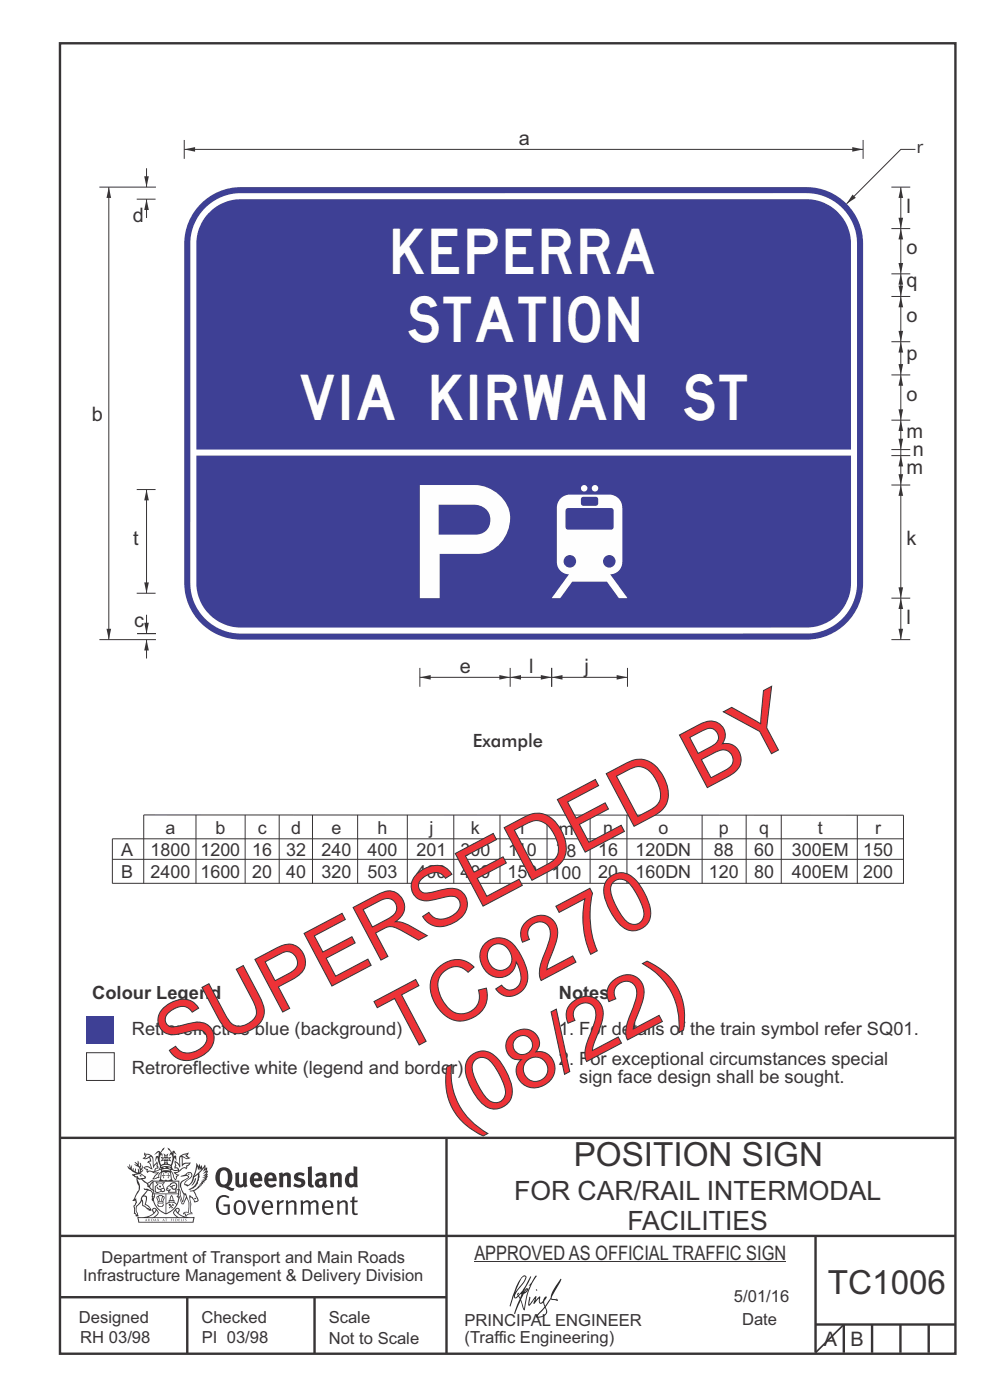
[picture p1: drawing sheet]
<svg xmlns="http://www.w3.org/2000/svg" width="210mm" height="297mm" viewBox="0 0 210 297" stroke-linecap="round" stroke-linejoin="round" font-family="sans-serif">
<g fill="none" stroke="#373435" stroke-width=".51">
<path d="M12.7 9.2h190v278h-190zM12.7 241.4h190M94.7 241.4v45.8M12.7 275.2h82M12.7 262.2h190.1M39.7 275.2v12M66.7 275.2v12M173 262.1v24.9M173 281h29.6M179 281v6M185 281v6M191 281v6"/>
<path d="M197 281v6"/>
</g>
<g fill="#373435">
<path d="M47 248.4a2.55 2.55 0 0 0 0 2.7l.3 .2a.81 .81 0 0 0 1-1v-.5a1.04 1.04 0 0 0-1.1-1.5zM46.3 248.1a1.82 1.82 0 0 1 2.1-.2 1.82 1.82 0 0 1 .9 1.8 2.29 2.29 0 0 1-.8 2l.7 .3h.5l-.2 .6a2.87 2.87 0 0 1-2-.7 2.12 2.12 0 0 1-1.7-3.1z" fill-rule="evenodd"/>
<path d="M49.9 248.9l.8-.2v2a.46 .46 0 0 0 .3 .6 .46 .46 0 0 0 .6-.3v-2.1l.7-.2v2.4l.2 .5-.5 .3-.3-.3a1.02 1.02 0 0 1-1.2 .3 1.02 1.02 0 0 1-.6-1.1z" fill-rule="evenodd"/>
<path d="M54 249.5l-.1 .5h.9a.49 .49 0 0 0-.2-.6 .49 .49 0 0 0-.6 .1zM53.4 249.1a1.34 1.34 0 0 1 1.6-.2 1.34 1.34 0 0 1 .6 1.5v.2h-1.7a.77 .77 0 0 0 .5 .8 .77 .77 0 0 0 .9-.4l.3 .5a1.59 1.59 0 0 1-2 .2 1.59 1.59 0 0 1-.5-2.1z" fill-rule="evenodd"/>
<path d="M57 249.5l-.1 .5h1a.49 .49 0 0 0-.2-.6 .49 .49 0 0 0-.7 .1zM56.4 249.1a1.34 1.34 0 0 1 1.6-.2 1.34 1.34 0 0 1 .7 1.5v.2h-1.8a.77 .77 0 0 0 .5 .8 .77 .77 0 0 0 .9-.4l.4 .5a1.59 1.59 0 0 1-2.1 .2 1.59 1.59 0 0 1-.5-2.1z" fill-rule="evenodd"/>
<path d="M59.2 248.9l.7-.2 .1 .4a.95 .95 0 0 1 1-.3 .95 .95 0 0 1 .7 .8v2.3h-.8v-2.3a.46 .46 0 0 0-.8 .1v2.2h-.8z" fill-rule="evenodd"/>
<path d="M62.6 249.1a1.75 1.75 0 0 1 2-.1l-.2 .5-.6-.2a.43 .43 0 0 0-.6 .3l.4 .3a1.04 1.04 0 0 1 1.2 1.1 1.04 1.04 0 0 1-1.4 1l-1.2-.4 .3-.6 1 .4 .4-.4a.88 .88 0 0 0-1-.5l-.4-.2-.1-.4z" fill-rule="evenodd"/>
<path d="M65.3 247.6l.8-.2 .1 3.8 .3 .2 .1 .4a.88 .88 0 0 1-1 0 .88 .88 0 0 1-.3-1z" fill-rule="evenodd"/>
<path d="M67.8 250.6a.43 .43 0 0 0-.1 .7 .43 .43 0 0 0 .7-.1v-.7zM66.8 249.1a1.7 1.7 0 0 1 2.4 .1v1.9l.3 .4-.4 .5-.5-.4a1.03 1.03 0 0 1-1.7-.1 1.03 1.03 0 0 1 .8-1.5h.7v-.4a.8 .8 0 0 0-1.2 .1z" fill-rule="evenodd"/>
<path d="M70 248.9l.7-.2 .1 .4a.95 .95 0 0 1 1-.3 .95 .95 0 0 1 .7 .8v2.3h-.8v-2.3a.46 .46 0 0 0-.8 .1v2.2h-.8z" fill-rule="evenodd"/>
<path d="M74.3 249.5a1.48 1.48 0 0 0 0 1.7h.5l.2-.1v-1.5l-.3-.2zM75 247.4l.8 .1 .1 4.4h-.7l-.1-.2a1.26 1.26 0 0 1-1.4 0 1.26 1.26 0 0 1-.5-1.3 1.29 1.29 0 0 1 .4-1.4 1.29 1.29 0 0 1 1.4-.1z" fill-rule="evenodd"/>
<path d="M46.4 253.9a1.72 1.72 0 0 1 2.3 0l-.3 .3a1.24 1.24 0 0 0-1.4-.2 1.24 1.24 0 0 0-.6 1.4 1.49 1.49 0 0 0 1.2 1.9l.7-.1v-1.3h-.8l-.1-.4h1.3v1.9a1.93 1.93 0 0 1-2.2 0 1.93 1.93 0 0 1-.7-2.2l.2-.8z" fill-rule="evenodd"/>
<path d="M50.4 255.1a1.65 1.65 0 0 0 .2 2.2 .99 .99 0 0 0 1-1.4 .78 .78 0 0 0-.4-.8 .78 .78 0 0 0-.8 0zM50 254.9a1.33 1.33 0 0 1 1.6-.1 1.33 1.33 0 0 1 .5 1.4 1.31 1.31 0 0 1-1.3 1.6 1.31 1.31 0 0 1-1.2-1.6v-.6z" fill-rule="evenodd"/>
<path d="M52.5 254.7l.4-.1 .9 2.6 .8-2.5h.5l-1.1 3h-.5z" fill-rule="evenodd"/>
<path d="M56.3 255.2l-.2 .7h1.3a.7 .7 0 0 0-.3-.8 .7 .7 0 0 0-.8 .1zM55.9 255a1.22 1.22 0 0 1 1.5-.2 1.22 1.22 0 0 1 .5 1.5h-1.8a.93 .93 0 0 0 .5 1 .93 .93 0 0 0 1.1-.2l.2 .3a1.43 1.43 0 0 1-1.8 .1 1.43 1.43 0 0 1-.6-1.7z" fill-rule="evenodd"/>
<path d="M58.7 254.7l.4-.1 .1 .5 .4-.4 .6-.1-.2 .5a.66 .66 0 0 0-.8 .7v1.9h-.4z" fill-rule="evenodd"/>
<path d="M60.6 254.7l.4-.1 .1 .5a.94 .94 0 0 1 1-.5 .94 .94 0 0 1 .8 .8v2.3h-.5l-.1-2.5a.81 .81 0 0 0-1.2 .3v2.2h-.4z" fill-rule="evenodd"/>
<path d="M63.7 254.7l.5-.1 .1 .5 .4-.3a.78 .78 0 0 1 1.1 .3 .9 .9 0 0 1 1-.5 .9 .9 0 0 1 .8 .8v2.3h-.5l-.1-2.5a.67 .67 0 0 0-1.1 .3v2.2h-.5v-2.4l-.4-.3-.7 .4v2.3h-.5z" fill-rule="evenodd"/>
<path d="M69 255.2l-.1 .7h1.3a.7 .7 0 0 0-.3-.8 .7 .7 0 0 0-.9 .1zM68.7 255a1.22 1.22 0 0 1 1.5-.2 1.22 1.22 0 0 1 .5 1.5h-1.8a.93 .93 0 0 0 .4 1 .93 .93 0 0 0 1.2-.2l.1 .3a1.44 1.44 0 0 1-1.7 .1 1.44 1.44 0 0 1-.6-1.7z" fill-rule="evenodd"/>
<path d="M71.4 254.7l.5-.1 .1 .5a.94 .94 0 0 1 1-.5 .94 .94 0 0 1 .8 .8v2.3h-.5l-.1-2.5a.81 .81 0 0 0-1.2 .3v2.2h-.4z" fill-rule="evenodd"/>
<path d="M74.7 253.9l.5-.1v.9h.7l-.1 .3h-.6v2.2l.1 .2h.5l.1 .3a.75 .75 0 0 1-1.2-.6v-2.1h-.4v-.3h.4z" fill-rule="evenodd"/>
<path d="M30.8 244.9l1.1 .3-.9 .5h-.4l.6-.5zM31.8 245.4h.2a2.44 2.44 0 0 1 .4 1.9l.1 .5 .7-1-.1 .6 .3 .3a.57 .57 0 0 0-.6 .7l-1-.1-.5 .2 .2-.5-.8-.3 .7-.1 .9 .5 .1-.1-.6-1.3-.2-.2h.5zM30.7 244.4l-.1 .5 .2 .4-.6 .4a1.04 1.04 0 0 0 1.4-.1l.2 .6-.3 .1-.2 .4a.94 .94 0 0 1 .8 1.1l-.2-.1a1.16 1.16 0 0 0-1.5-.1l.3 .4 .4 .2 .1 .5 .2 .1 .1-.2a.94 .94 0 0 1 1.1 .2l.8 .1-1.2 1.2a1.13 1.13 0 0 0 1.2-.2l.4-.1-.1-.4 .5-.8a.83 .83 0 0 0-.6 1.1l-.3-.1-.7 .4 1.1-1.4-.5 .1-.5-.1 1.3-.5-.1-.1-.9 .4v-.3l.2-.2 .3 .1 .1-.3-.2-.4v-.6l-.1-.4-.7 1v-.7a1.42 1.42 0 0 0-1.6-1.8z" fill-rule="evenodd"/>
<path d="M38.5 245.2l.5-.2 .7-.1-.6 .3 .8 .5h-.3zM38.3 245.5l.2-.1 .1 2a1.69 1.69 0 0 1 1.6-.6l-.8 .5 .1 .5a1.1 1.1 0 0 0-1.5 .6l-.1-.5-.2-.2h-.5l.3-.4-.3-.7a1.42 1.42 0 0 1 .8 1.1l.2-.1zM37.1 246.2l.1 1-.2 .3 .1 .4h.5l.1 .2a.96 .96 0 0 1-1.1-.1l-.1 .1a1.06 1.06 0 0 0 1.3 .2v.1a.72 .72 0 0 1-1 .2l.3 .5 .6 .2-.4 .2-.1 .6-.2-.3-.4-1.1-.4-.4 .4 .9a1.54 1.54 0 0 0 .7 1.2l.2-.3a.58 .58 0 0 1 .4-.8l.2-.1h-.3l-.5-.3 .9-.5a.93 .93 0 0 1 1.2-.5v.2l.2-.2 .1-.5a.99 .99 0 0 0 .7-.8l-1.3 .1-.3 .2-.1-1.4 .9 .4 .9-.3h-.4l-.5-.4 .4-.7-.6 .2a1.46 1.46 0 0 0-1.4 2.1v.4l-.2-.4z" fill-rule="evenodd"/>
<path d="M35.6 248.9l.2 .1-.1 .3 .4 .1h-.4v.6l-.1-.6h-.3l.3-.1z" fill-rule="evenodd"/>
<path d="M34.6 248.9l.2 .1v.3l.3 .1h-.3l-.1 .6v-.6h-.4l.4-.1z" fill-rule="evenodd"/>
<path d="M34.3 248.8a.57 .57 0 0 1 .9 .2 .57 .57 0 0 1 .9-.2l.2 1.4h-.2a.57 .57 0 0 1-.9 0 .69 .69 0 0 1-1.1 0zM34.2 248.1l-.3 2.1-.2 .4h3l-.2-.4-.3-2.1h-.2v.2l-.8-.1-.8 .1v-.2z" fill-rule="evenodd"/>
<path d="M34.2 252.4a.3 .3 0 0 0 .6 0 .3 .3 0 0 0-.6 0zM33.3 250.9l.3 .3-.3 .4a.79 .79 0 0 0 0 1.3l.8-.2-.1-.3a.55 .55 0 0 1-.7-.6l.1-.1 .2 .3 .3 .2 .8-.2-.4-.7 .4-.4-.7 .2zM33 250.7l1.1 .2 .9-.2-.4 .6 .4 1.2a.56 .56 0 0 1-.8 .3l-.2 .1a.73 .73 0 0 1-.9 .1 .73 .73 0 0 1-.3-1v-.4l.6-.4z" fill-rule="evenodd"/>
<path d="M35.6 251.8l.7-.4a.58 .58 0 0 1 1-.1 .58 .58 0 0 1-.4 .9l-.3-.3a.43 .43 0 0 1 .6-.4 .57 .57 0 0 0-.8 .2l-.2-.1-.3 .1 .4 .2a.55 .55 0 0 0 .9 .4v.5h-1.3l.3-.4-.1-.1-.6 .1 .2-.3-.2-.1zM35.4 251.8l-.1 .2a.39 .39 0 0 0 .2 .6h.3l-.2 .4h1.9l-.1-.8a.86 .86 0 0 0-.1-1.3 .86 .86 0 0 0-1.3 .4z" fill-rule="evenodd"/>
<path d="M36 254.8h.8v.2h-.8zM36.4 253.8l.2 .8h-.4zM36.4 253.5l-.3 .5-.1 .6h-.2v.4l-.7 .4 .2 .1a1.48 1.48 0 0 1 2.1 .2l.2-.1-.6-.5v-.5h-.2l-.1-.6z" fill-rule="evenodd"/>
<path d="M35.8 255.4l.4 .1 .1 .3 .3-.2-.2-.2a.38 .38 0 0 1 .5 .5l-.2-.2-.3 .2 .3 .2-.3 .3-.1-.4-.4 .4-.1-.2 .4-.3-.1-.1-.2 .1z" fill-rule="evenodd"/>
<path d="M34.5 254h.2v.2l-.2 .6h-.2zM33.6 255.3h.9v.2a.55 .55 0 0 1-.8 .4v-.2l-.2-.1zM33.4 254h.2l.2 .8h-.2zM33.6 255l.8-.1 .1 .2h-.8zM33.8 253.7h.5l-.2 1.1h-.1zM33.3 253.8l-.1 .3 .3 1.1a.48 .48 0 0 0-.1 .6 .48 .48 0 0 0 .5 .2h.5a.49 .49 0 0 0 .2-.8l.3-1.1-.1-.3a1.42 1.42 0 0 0-1.5 0z" fill-rule="evenodd"/>
<path d="M33.7 251.5l.4 .1 .1 .3h-.3z" fill-rule="evenodd"/>
<path d="M41.3 250.1l.3-.2-.2 .8-.6 .8h-.2l.5-.7z" fill-rule="evenodd"/>
<path d="M39.7 249l.3-.2 .5 .2a.88 .88 0 0 1-.6 1.1 1.22 1.22 0 0 0-.8 1.3l.5 .2a.72 .72 0 0 0 .9-.4l.5-.8 .2-.6 .8-.6v.2a2.85 2.85 0 0 1-2 2.9l.1 .1a2.13 2.13 0 0 0 1.9-1.5v-.3a2.01 2.01 0 0 0 .3-1.7l1.1-1.3-.4 1 .7-.5-.7 1 .8-.4-.8 .8 .7-.2-.9 .6 .8-.1-.8 .4h.7l-.8 .3 .3 .2h-.4l.2 .3h-.4l.2 .3h-.4l.1 .2h-.1a2.16 2.16 0 0 1-2 1.1l.1 .2 .4-.1a.76 .76 0 0 1 .7 .8l.5 1.2-.6 .2a1.45 1.45 0 0 0-1.1-1.3l.2 1.8-.1 1.8 .4 .3a1.07 1.07 0 0 0-1.2 .4v-.3l-.5-.2a.87 .87 0 0 1 1.1-.1v-.7a4.4 4.4 0 0 0-.6-3.1l-.1-.3h-.2a2.16 2.16 0 0 1-.7-2.2l.3-.4 1.2-.7a.55 .55 0 0 0-.4-.8zM37.8 252.4a.76 .76 0 0 1 .3 1.1l.6 1.6 .4-1.7 .2 .1a.61 .61 0 0 1-.1 .9l-.3 .8-.2 .1-.7-1.6-.3 .1a1.18 1.18 0 0 0 .1-1.4zM41.8 247.5l.2 .7 .3-.5v.6l.4-.5a1.9 1.9 0 0 1-1.2 1.4l-.3 .3zM38.2 249.6l1.4-.2 .2 .2v.3l-.5 .2a1.26 1.26 0 0 0-.9 1.9l.2 .7a1.84 1.84 0 0 1 .1 2.1l-.4-1.4a.96 .96 0 0 0-.4-1.2l-.4 .2a.78 .78 0 0 1 0 1.3l.1 .3h.4l.4 1.1a.38 .38 0 0 0 .2 .4 .38 .38 0 0 0 .4-.1l.6-1.2a2.94 2.94 0 0 1 .4 2.5l-.1 .4h-.8l-.3 .4v.2l.4-.1 .1 .4 .2 .1a1.02 1.02 0 0 1 1.3-.5v-.4l-.3-.1 .1-1.8-.3-1.3h.1a1.14 1.14 0 0 1 .8 1 .63 .63 0 0 0 .8-.2 .63 .63 0 0 0-.2-.9l-.6-1.2 .9-.6 .2-.4h.3l-.1-.2h.4l-.1-.3h.3l-.1-.3 .5-.1-.2-.2 .6-.4v-.2h-.2l.4-.5h-.3l.3-.5-.4 .1 .4-.5v-.3l-.3 .2 .2-.7-.1-.2-.4 .3v-.8l-.6 .8-.2-.8-.2 .5-.3-.7-.1 .6-.5-.8-.1 1.4-.6 1.8a1.81 1.81 0 0 1-1 1.5l-.6-.2a1.75 1.75 0 0 1 1.1-1.2 .75 .75 0 0 0 .1-1.3 .75 .75 0 0 0-1.2 .4z" fill-rule="evenodd"/>
<path d="M41.2 254.1h.3l.2 .2-.4 .1z" fill-rule="evenodd"/>
<path d="M29.4 258.4h11.6l-.1 .8h-11.4zM31.3 258.2l.5-.1a2.48 2.48 0 0 0 1.4-1.3l.3 .5-.5 .6-.5 .3zM32.5 256.6l.3-.2 .2 .1-.3 .7zM37.2 256.8a2.65 2.65 0 0 0 1.8 1.4h-1.1l-.5-.3-.5-.6zM37.4 256.5l.2-.1 .3 .2-.3 .6zM29.2 258.2l.1 1.2h11.8l.2-1.1-.2-.1a4.1 4.1 0 0 1-3.3-.9l.3-.4-.1-.6a1.06 1.06 0 0 0-1.3 1l.2 .4 .6 .5h-4.7l.3-.1a.84 .84 0 0 0 .6-.8 .84 .84 0 0 0-.5-.8l-.3-.2h-.5l-.1 .6 .3 .4a4.2 4.2 0 0 1-3.4 .9z" fill-rule="evenodd"/>
<path d="M31 258.7l.1 .2h-.2zM31 258.5l-.3 .6 .4-.2 .2 .2z" fill-rule="evenodd"/>
<path d="M31.3 258.6h.3v.4a.25 .25 0 0 0 .2-.1 .25 .25 0 0 0-.1-.3h.1a.29 .29 0 0 1 0 .4 .29 .29 0 0 1-.4 0 .29 .29 0 0 1 0-.4z" fill-rule="evenodd"/>
<path d="M32.2 258.6a.22 .22 0 0 1 .3 .2 .22 .22 0 0 1-.3 .2zM32 258.6l.1 .4a.33 .33 0 0 0 .4 0 .33 .33 0 0 0 0-.4 .33 .33 0 0 0-.5 0z" fill-rule="evenodd"/>
<path d="M32.9 258.7l.1 .2h-.2zM32.9 258.5l-.2 .6 .3-.2 .2 .2z" fill-rule="evenodd"/>
<path d="M33.3 258.6h.2l.1 .1 .2-.1-.2 .2 .2 .3-.3-.3-.1 .3h-.1l.2-.3z" fill-rule="evenodd"/>
<path d="M34.7 258.7l.1 .2h-.2zM34.7 258.5l-.3 .6 .4-.2 .2 .2z" fill-rule="evenodd"/>
<path d="M35 258.5h.5l-.2 .1v.5h-.2l.1-.5z" fill-rule="evenodd"/>
<path d="M36.2 258.6l.3-.1-.1 .1v.2h.1h-.1v.3h-.2z" fill-rule="evenodd"/>
<path d="M36.7 258.6h.2v.5h-.2z" fill-rule="evenodd"/>
<path d="M37.3 258.6a.22 .22 0 0 1 .3 .2 .22 .22 0 0 1-.3 .2zM37.1 258.6v.4a.33 .33 0 0 0 .5 0 .33 .33 0 0 0 0-.4 .33 .33 0 0 0-.5 0z" fill-rule="evenodd"/>
<path d="M37.8 258.6l.4-.1-.2 .1v.2h.1h-.1v.2l.2 .1h-.4z" fill-rule="evenodd"/>
<path d="M38.4 258.6h.2l-.1 .4 .2 .1h-.3z" fill-rule="evenodd"/>
<path d="M38.9 258.6h.2v.5h-.2z" fill-rule="evenodd"/>
<path d="M39.3 258.6h.2h-.1l.2 .3-.2 .2-.1-.1v-.1l.2 .1z" fill-rule="evenodd"/>
<path d="M34.2 247.4a1.51 1.51 0 0 1 2 .2 2.67 2.67 0 0 0-2.1 0zM35.7 247.6l.4 .1 .1 .3-.4-.1zM34.6 247.6h.5l.1 .2h-.4zM34 247.8l.3 .2h-.3zM34.9 246.9l.3-.2 .3 .2zM34.9 245.6l.2 .1v.3h-.2zM35 245.1l.2 .2 .2-.2-.1 .3h-.2zM35.1 246.3h.2l.1 .4-.2-.2-.2 .2zM35.3 245.7l.2-.1v.4h-.2zM34.4 245.7h.3l.1 .3-.4 .1 .2-.2zM35.7 245.7h.3l-.2 .2 .2 .2-.4-.1zM32.7 244.9l1-.5-.1 1-.2-.2-.3 .2-.3 1.1 .5-1 .3 .9a1.84 1.84 0 0 1 .2 1.7l.4 .1a2.48 2.48 0 0 1 2.2 0l.2-.2-.2-.7 .7-1.8 .4 .7-.2-1-.2-.1-.2 .3v-.9l.6 .4-.6-.8-.3 .1-.1 .4-.5-.9-.5-.3 .2 .5 .6 .5-.5 .8 .4-.4a2.06 2.06 0 0 1 0 2.3l-.5-.2-.2-.6 .1-.1 .8 .2-.4-.5 .4-.5-.7 .2-.2-.2 .2-.7-.5 .4-.5-.4 .2 .7-.2 .2-.7-.2 .4 .5-.4 .5 .8-.2 .1 .1-.2 .6-.5 .2a2.02 2.02 0 0 1 0-2.2l.3 .5-.1-.7-.3-.1 .8-1.2-.4 .3-.5 .8-.2-.3a.8 .8 0 0 0-.8 .5z" fill-rule="evenodd"/>
<path d="M29.2 250.1l.3 .1a.61 .61 0 0 1 .8 .4l.3 .2a.8 .8 0 0 1 .6 1l.4 .1 .5 .5a1 1 0 0 1 .5 1.1l-.1 .7v-.5h-.1a.96 .96 0 0 0-.8-1.3l-.2-.2h-.7l-.1-.1-.1 .1 .1 .3h.6l-1.2 1.3-.2 1-.4 .6a1.33 1.33 0 0 0-.5 1.8l.2 .5a1.26 1.26 0 0 1-.5-1.5l-.1-.3a1.56 1.56 0 0 0 .4-1.7l-.3 .2 .2-.5a3.2 3.2 0 0 0 .7-3zM30.4 253.9h.4a2.06 2.06 0 0 1-.1 1.6l.7 .5 .4 .4-.6-.1-.8-.6-.1-.9a.51 .51 0 0 1 .1-.9zM28.6 249.3a1.52 1.52 0 0 1 2.1 .5l-1.1 .2-.2-.1-.1-.4h-.5zM27.5 247v.8l-.3-.4h-.1a3.1 3.1 0 0 0 1.9 1.6l-1 .1 .5 .6 .5 .1 .1 1.1a1.84 1.84 0 0 1-.3 2.5l-.4 .9-.3 .4 .2 .1 .4-.1 .1 .4-.2 .5-.3 .2 .1 1.7h.2l.3 .5 .1 .1 .4-.1-.1-.5a1.3 1.3 0 0 1-.1-1.7l.9-1 .1 1.1 .6 .2 .5 .5 .1-.1 .2 .3h.5a1.85 1.85 0 0 0-1.2-1.4l.1-.3a1.39 1.39 0 0 0 0-1.4l-.5-.1 .5-.5a.66 .66 0 0 1 .9-.4 .66 .66 0 0 1 .3 .9l-.1 .4 .2-.1v.2l-.1 .3 .2 .5 .1-.3a2.24 2.24 0 0 0 .1-2.2 .73 .73 0 0 1-.7-.7 .73 .73 0 0 1 .6-.7v-.2a.94 .94 0 0 0-.9 .8 .48 .48 0 0 1-.1-.6 .48 .48 0 0 1 .5-.2l.5-.3a.51 .51 0 0 0-.8 .2l-.5 .2-1-.8h.6l.2-.5-1.2-.7 .5-.5v-.3l-.5 .4 .1-.2a.69 .69 0 0 0 .2-1v.4l-.2 .3v-1.1l-.3-.2 .1 .6-.1 .2-.4-1.3v.7l-.6-.4 .5 .7-.6-.2 .3 .3a1 1 0 0 1 .7 1.4l-.2-.8v.9l-.5-.2v-.8l-.2 .7-.2-.1-.1-.6-.2 .4-.2-.2 .1-.7-.2 .5z" fill-rule="evenodd"/>
<path d="M29.6 249.4l.2-.1 .3 .2z" fill-rule="evenodd"/>
<path d="M32.4 250.5h5.6v2l-.2-.1v-1.7h-5.2v2.5h5.2v-.8l.1 .2-.1 1.1v-.3h-2.5v4a4.1 4.1 0 0 0 2.6-3.6l.1-.1a4 4 0 0 1-2.8 3.9 4.2 4.2 0 0 1-2.8-4.7l.1 1.2 .1-.1a3.8 3.8 0 0 0 2.5 3.4v-4h-2.5l-.2-.9z" fill-rule="evenodd"/>
<circle cx="40" cy="249.1" r=".17"/>
</g>
<path d="M100.6 267.7h66.2" fill="none" stroke="#373435" stroke-width=".21"/>
<g fill="#252726">
<path d="M111.6 273.7l.2-.2-.5 .7zM110.4 274.5l.3 .1-.3 .7-.3-.4zM110.9 270.9l.5-.1a9.3 9.3 0 0 1-2 3.2l-.1 .2 1-2.5zM110.6 271a14.7 14.7 0 0 0-2.2 4.9l-.3 1.2 .1 .1 .8-2.4a.42 .42 0 0 0 .2 .7 .42 .42 0 0 0 .6-.3l.2-.2 .2 .6-1.1 3.1h.2l1.1-2.8 .6 1.9 .2 .2 .2-.5a13.5 13.5 0 0 1 2-6.2l.5-.5-.2-.2-1.6 2.1 .4-.1a14.9 14.9 0 0 0-1.3 5.1l-.4-1.2a1.39 1.39 0 0 1 .2-1.8l.1-.2a.92 .92 0 0 0 .8-1.2 .75 .75 0 0 0-.7 .7l-.2 .2 1.6-3.4h-.1l-.4 .7a10.5 10.5 0 0 1-2.2 3.2l.2-.4a.32 .32 0 0 0-.4 .2 .32 .32 0 0 0 .1 .4l-.5 .4a3.2 3.2 0 0 1 1.1-2.3l.5-.6a2.49 2.49 0 0 0 .7-1.6l-.3-.2z" fill-rule="evenodd"/>
<path d="M115.6 277.5a1.15 1.15 0 0 1 .1 1.3 1.15 1.15 0 0 1-1.2 .5h-.5zM112.3 275.1l-.3 1.7 .3 .2 1.2-1.5-.3 1.1 1.1-1.2a.94 .94 0 0 0 .4 1.2l.5-.3 .3 .9-1.2 1.3a.98 .98 0 0 0-.5 1 1.9 1.9 0 0 0 2.3-1.3l-.1-.3a1.02 1.02 0 0 1 .3-1.4l.5-.9 1.5 .3-.2-.5v.3l-1.1-.2v-.2l2-3.6 .1-.3-.1-.1-1.8 2.7a6.6 6.6 0 0 1-1.5 3l-.2-.2a1.01 1.01 0 0 1 .4-1.4l.1-.2-.3-.2-.3 .5-.2 .5-.5 .4-.2-.4 .1-.9-.2-.1-.8 .9 .2-.9h-.1l-1.4 1.7 .2-1.4v-.1z" fill-rule="evenodd"/>
<path d="M113.7 273.5l.3 .3h-.3z" fill-rule="evenodd"/>
</g>
<path d="M179 281l-6 6" fill="none" stroke="#373435" stroke-width=".35"/>
<path d="M18.4 215.6h5.8v5.9h-5.8z" fill-rule="evenodd" fill="#3e4095"/>
<path d="M18.4 223.3h5.8v5.9h-5.8z" fill-rule="evenodd" fill="#fefefe" stroke="#373435" stroke-width=".21"/>
<path d="M39.1 31.7h144" fill="none" stroke="#373435" stroke-width=".21"/>
<g fill="#373435">
<path d="M39.1 31.7l2.3-.5v1z"/>
<path d="M180.8 31.2l2.3 .5-2.3 .5z"/>
</g>
<path d="M39.1 29.7v4M183.1 29.7v4M194.2 31.7h-3.1l-11.5 11.5" fill="none" stroke="#373435" stroke-width=".21"/>
<path d="M180.8 41.3l.7 .7-1.9 1.2z" fill="#373435"/>
<path d="M43.5 44.1a10.8 10.8 0 0 1 7-3.1h120.6a10.8 10.8 0 0 1 10.6 9.6l.1 73.6a10.8 10.8 0 0 1-10.2 10.2h-120.5a10.8 10.8 0 0 1-10.7-9.6v-73.7a10.8 10.8 0 0 1 3.1-7zM44.4 45a9.4 9.4 0 0 1 6.7-2.7h120.5a9.5 9.5 0 0 1 8.9 8.9v44.2h-138.8l-.1-43.7a9.4 9.4 0 0 1 2.8-6.7zM41.7 96.7h138.8v27a9.5 9.5 0 0 1-8.9 9.4h-120.5a9.5 9.5 0 0 1-9.4-8.9zM42.6 43.2a12 12 0 0 1 8.5-3.5h120a12 12 0 0 1 12 12v72a12 12 0 0 1-12 12h-120a12 12 0 0 1-12-12v-72a11.9 11.9 0 0 1 3.5-8.5z" fill-rule="evenodd" fill="#3e4095"/>
<path d="M191.1 102.9v24" fill="none" stroke="#373435" stroke-width=".21"/>
<g fill="#373435">
<path d="M190.6 124.6h1l-.5 2.3z"/>
<path d="M191.1 102.9l.5 2.3h-1z"/>
</g>
<path d="M191.1 126.9v8.8" fill="none" stroke="#373435" stroke-width=".21"/>
<g fill="#373435">
<path d="M190.6 133.4h1l-.5 2.3z"/>
<path d="M191.1 126.9l.5 2.3h-1z"/>
</g>
<path d="M189.1 39.7h4M189.1 48.5h4M189.1 58.1h4M191.1 48.5v9.6M189.1 62.9h4M189.1 79.5h4M189.1 72.5h4M189.1 89.1h4M189.1 95.4h4M189.1 96.7h4M189.1 102.9h4M189.1 126.9h4" fill="none" stroke="#373435" stroke-width=".21"/>
<g fill="#373435">
<path d="M190.6 55.8h1l-.5 2.3z"/>
<path d="M191.1 48.5l.5 2.3h-1z"/>
</g>
<path d="M191.1 62.9v9.6" fill="none" stroke="#373435" stroke-width=".21"/>
<g fill="#373435">
<path d="M190.6 70.2h1l-.5 2.3z"/>
<path d="M191.1 62.9l.5 2.3h-1z"/>
</g>
<path d="M191.1 79.5v9.6" fill="none" stroke="#373435" stroke-width=".21"/>
<g fill="#373435">
<path d="M190.6 86.8h1l-.5 2.3z"/>
<path d="M191.1 79.5l.5 2.3h-1z"/>
</g>
<path d="M191.1 39.7v8.8" fill="none" stroke="#373435" stroke-width=".21"/>
<g fill="#373435">
<path d="M190.6 46.2h1l-.5 2.3z"/>
<path d="M191.1 39.7l.5 2.3h-1z"/>
</g>
<path d="M191.1 58.1v4.8" fill="none" stroke="#373435" stroke-width=".21"/>
<g fill="#373435">
<path d="M190.6 60.6h1l-.5 2.3z"/>
<path d="M191.1 58.1l.5 2.3h-1z"/>
</g>
<path d="M191.1 72.5v7" fill="none" stroke="#373435" stroke-width=".21"/>
<g fill="#373435">
<path d="M190.6 77.2h1l-.5 2.3z"/>
<path d="M191.1 72.5l.5 2.3h-1z"/>
</g>
<path d="M191.1 89.1v6.3" fill="none" stroke="#373435" stroke-width=".21"/>
<g fill="#373435">
<path d="M190.6 93.1h1l-.5 2.3z"/>
<path d="M191.1 89.1l.5 2.3h-1z"/>
</g>
<path d="M191.1 96.7v6.2" fill="none" stroke="#373435" stroke-width=".21"/>
<g fill="#373435">
<path d="M190.6 100.6h1l-.5 2.3z"/>
<path d="M191.1 96.7l.5 2.3h-1z"/>
</g>
<path d="M31.1 35.7v4M191.1 95.4v1.3M189.1 135.7h4" fill="none" stroke="#373435" stroke-width=".21"/>
<path d="M30.6 37.4h1l-.5 2.3z" fill="#373435"/>
<path d="M31.1 135.7v4" fill="none" stroke="#373435" stroke-width=".21"/>
<path d="M31.1 135.7l.5 2.3h-1z" fill="#373435"/>
<path d="M23.1 39.7v96M29 42.3h4M29.1 134.4h4" fill="none" stroke="#373435" stroke-width=".21"/>
<g fill="#373435">
<path d="M22.6 133.4h1l-.5 2.3z"/>
<path d="M23.1 39.7l.5 2.3h-1z"/>
</g>
<path d="M31.1 42.3v4" fill="none" stroke="#373435" stroke-width=".21"/>
<path d="M31.1 42.3l.5 2.3h-1z" fill="#373435"/>
<path d="M31.1 130.4v4" fill="none" stroke="#373435" stroke-width=".21"/>
<path d="M30.6 132.1h1l-.5 2.3z" fill="#373435"/>
<path d="M31.1 103.9v22" fill="none" stroke="#373435" stroke-width=".21"/>
<g fill="#373435">
<path d="M31.1 103.9l.5 2.3h-1z"/>
<path d="M30.6 123.6h1l-.5 2.3z"/>
</g>
<path d="M21.1 39.7h12M29 103.9h4M21.1 135.7h12M29 125.9h4M29.1 134.4h4M117 143.7h16.1" fill="none" stroke="#373435" stroke-width=".21"/>
<g fill="#373435">
<path d="M117 143.7l2.3-.5v1z"/>
<path d="M130.8 143.2l2.3 .5-2.3 .5z"/>
</g>
<path d="M89.1 141.7v4M89.1 143.7h19.1M108.2 141.7v4M117 141.7v4M133.1 141.7v4" fill="none" stroke="#373435" stroke-width=".21"/>
<g fill="#373435">
<path d="M89.1 143.7l2.3-.5v1z"/>
<path d="M105.9 143.2l2.3 .5-2.3 .5z"/>
</g>
<path d="M108.2 143.7h8.8" fill="none" stroke="#373435" stroke-width=".21"/>
<g fill="#373435">
<path d="M108.2 143.7l2.3-.5v1z"/>
<path d="M114.7 143.2l2.3 .5-2.3 .5z"/>
</g>
<path d="M117 141.7v4" fill="none" stroke="#373435" stroke-width=".21"/>
<g fill="#fefefe">
<path d="M118.9 105.7l-.6 1.1-.2 .9v11.6a2.58 2.58 0 0 0 2.6 2.5l-3.7 5.1h1.8l2.6-3.5h7.3l2.6 3.5h1.8l-3.7-5.1a2.58 2.58 0 0 0 2.6-2.5v-11.6a2.76 2.76 0 0 0-2.8-2.8h-8.3l-.9 .2zM119.5 119.1a1.35 1.35 0 0 0 2.7 0 1.35 1.35 0 0 0-2.7 0zM127.9 119.1a1.35 1.35 0 0 0 2.7 0 1.35 1.35 0 0 0-2.7 0zM120.1 107.9l.4-.1h9.3l.4 .5-.1 3.7-.5 .4-9.3-.1-.3-.5v-3.5zM123.4 105.5l-.2 .4v.9l.4 .5h2.7l.6-.3v-1.2l-.3-.4h-2.8z" fill-rule="evenodd"/>
<circle cx="123.9" cy="103.6" r=".69"/>
<circle cx="126.2" cy="103.6" r=".69"/>
</g>
<g fill="none" stroke="#373435" stroke-width=".21">
<path d="M23.8 177.9h167.8M23.8 177.9v9.5M41.6 172.9v14.5M52 172.9v14.5M59.2 172.9v14.5M66.3 172.9v14.5M75.9 172.9v14.5M86.4 172.9v14.5M96.3 172.9v14.5M106.1 172.9v14.5M116 172.9v14.5M125.2 172.9v14.5"/>
<path d="M133 172.9v14.5M148.9 172.9v14.5M158.3 172.9v14.5M165.7 172.9v14.5M181.9 173v14.5M23.8 187.4h167.8M23.8 182.3h167.8M30.5 187.4v-14.5h161.1v14.6"/>
</g>
<text font-size="24" fill="#fefefe" x="89.1" y="126.9">P</text>
<g font-size="17.6" fill="#ed3237">
<text x="37.1" y="226.8" transform="rotate(-28 37.1 226.8)">SUPERSEDED BY</text>
<text x="84.9" y="223.8" transform="rotate(-28 84.9 223.8)">TC9270</text>
<text x="97.1" y="239.6" transform="rotate(-28 97.1 239.6)">(08/22)</text>
</g>
<g font-size="9.6" fill="#fefefe">
<text x="83.4" y="58.1">KEPERRA</text>
<text x="86.6" y="72.5">STATION</text>
<text x="63.7" y="89.1">VIA KIRWAN ST</text>
</g>
<g font-size="7.1" fill="#373435">
<text x="121.7" y="247.4">POSITION SIGN</text>
<text x="175.6" y="274.5">TC1006</text>
</g>
<g font-size="5.6" fill="#373435">
<text x="109.1" y="254.6">FOR CAR/RAIL INTERMODAL</text>
<text x="133.1" y="260.9">FACILITIES</text>
</g>
<g font-size="4.2" fill="#373435">
<text x="110" y="30.8">a</text>
<text x="194.4" y="32.4">r</text>
<text x="28.2" y="47.1">d</text>
<text x="192.3" y="45.3">l</text>
<text x="192.3" y="54">o</text>
<text x="192.3" y="60.9">q</text>
<text x="192.3" y="68.4">o</text>
<text x="192.3" y="76.4">p</text>
<text x="19.4" y="89.3">b</text>
<text x="192.3" y="85">o</text>
<text x="192.3" y="93">m</text>
<text x="192.3" y="100.5">m</text>
<text x="193.6" y="96.7">n</text>
<text x="28.3" y="115.5">t</text>
<text x="192.3" y="115.6">k</text>
<text x="28.5" y="133.1">c</text>
<text x="192.3" y="132.5">l</text>
<text x="97.6" y="142.8">e</text>
<text x="112.2" y="142.8">l</text>
<text x="124" y="142.8">j</text>
<text x="100.6" y="267.2">APPROVED AS OFFICIAL TRAFFIC SIGN</text>
<text x="174.7" y="285.6">A</text>
<text x="180.4" y="285.6">B</text>
</g>
<g font-size="3.9" fill="#373435">
<text x="100.3" y="158.4">Example</text>
<text x="19.6" y="212">Colour Legend</text>
<text x="118.5" y="211.9">Notes</text>
<text x="28" y="219.6">Retroreflective blue (background)</text>
<text x="118.5" y="219.6">1. For details of the train symbol refer SQ01.</text>
<text x="28" y="227.8">Retroreflective white (legend and border)</text>
<text x="118.5" y="226">2. For exceptional circumstances special</text>
<text x="122.9" y="229.8">sign face design shall be sought.</text>
</g>
<g font-size="3.8" fill="#373435">
<text x="35.1" y="177">a</text>
<text x="45.7" y="177">b</text>
<text x="54.7" y="177">c</text>
<text x="61.8" y="177">d</text>
<text x="70.3" y="177">e</text>
<text x="80.1" y="177">h</text>
<text x="91.1" y="177">j</text>
<text x="99.9" y="177">k</text>
<text x="110.4" y="177">l</text>
<text x="118.6" y="177.2">m</text>
<text x="127.9" y="177">n</text>
<text x="139.7" y="177">o</text>
<text x="152.5" y="177">p</text>
<text x="161" y="177">q</text>
<text x="173.5" y="177">t</text>
<text x="185.7" y="177">r</text>
<text x="25.7" y="181.7">A</text>
<text x="31.9" y="181.6">1800</text>
<text x="42.5" y="181.6">1200</text>
<text x="53.5" y="181.6">16</text>
<text x="60.7" y="181.6">32</text>
<text x="68.2" y="181.6">240</text>
<text x="78" y="181.6">400</text>
<text x="88.3" y="181.6">201</text>
<text x="97.7" y="181.6">300</text>
<text x="107.8" y="181.6">110</text>
<text x="118" y="181.8">78</text>
<text x="126.9" y="181.6">16</text>
<text x="134.8" y="181.6">120DN</text>
<text x="151.4" y="181.6">88</text>
<text x="160" y="181.6">60</text>
<text x="168" y="181.6">300EM</text>
<text x="183.1" y="181.6">150</text>
<text x="25.7" y="186.3">B</text>
<text x="31.9" y="186.2">2400</text>
<text x="42.5" y="186.2">1600</text>
<text x="53.5" y="186.2">20</text>
<text x="60.7" y="186.2">40</text>
<text x="68.2" y="186.2">320</text>
<text x="78" y="186.2">503</text>
<text x="88.3" y="186.2">400</text>
<text x="97.7" y="186.2">400</text>
<text x="107.7" y="186.2">150</text>
<text x="117" y="186.5">100</text>
<text x="126.9" y="186.2">20</text>
<text x="134.8" y="186.2">160DN</text>
<text x="150.4" y="186.2">120</text>
<text x="160" y="186.2">80</text>
<text x="168" y="186.2">400EM</text>
<text x="183.1" y="186.2">200</text>
</g>
<g font-size="3.5" fill="#373435">
<text x="21.6" y="267.9">Department of Transport and Main Roads</text>
<text x="17.7" y="271.8">Infrastructure Management &amp; Delivery Division</text>
<text x="16.7" y="280.6">Designed</text>
<text x="42.7" y="280.6">Checked</text>
<text x="69.7" y="280.6">Scale</text>
<text x="98.5" y="281.3">PRINCIPAL ENGINEER</text>
<text x="155.7" y="276.2">5/01/16</text>
<text x="157.4" y="281.2">Date</text>
<text x="17" y="284.8">RH 03/98</text>
<text x="42.8" y="284.8">PI 03/98</text>
<text x="69.7" y="285.2">Not to Scale</text>
<text x="98.5" y="284.8">(Traffic Engineering)</text>
</g>
</svg>
